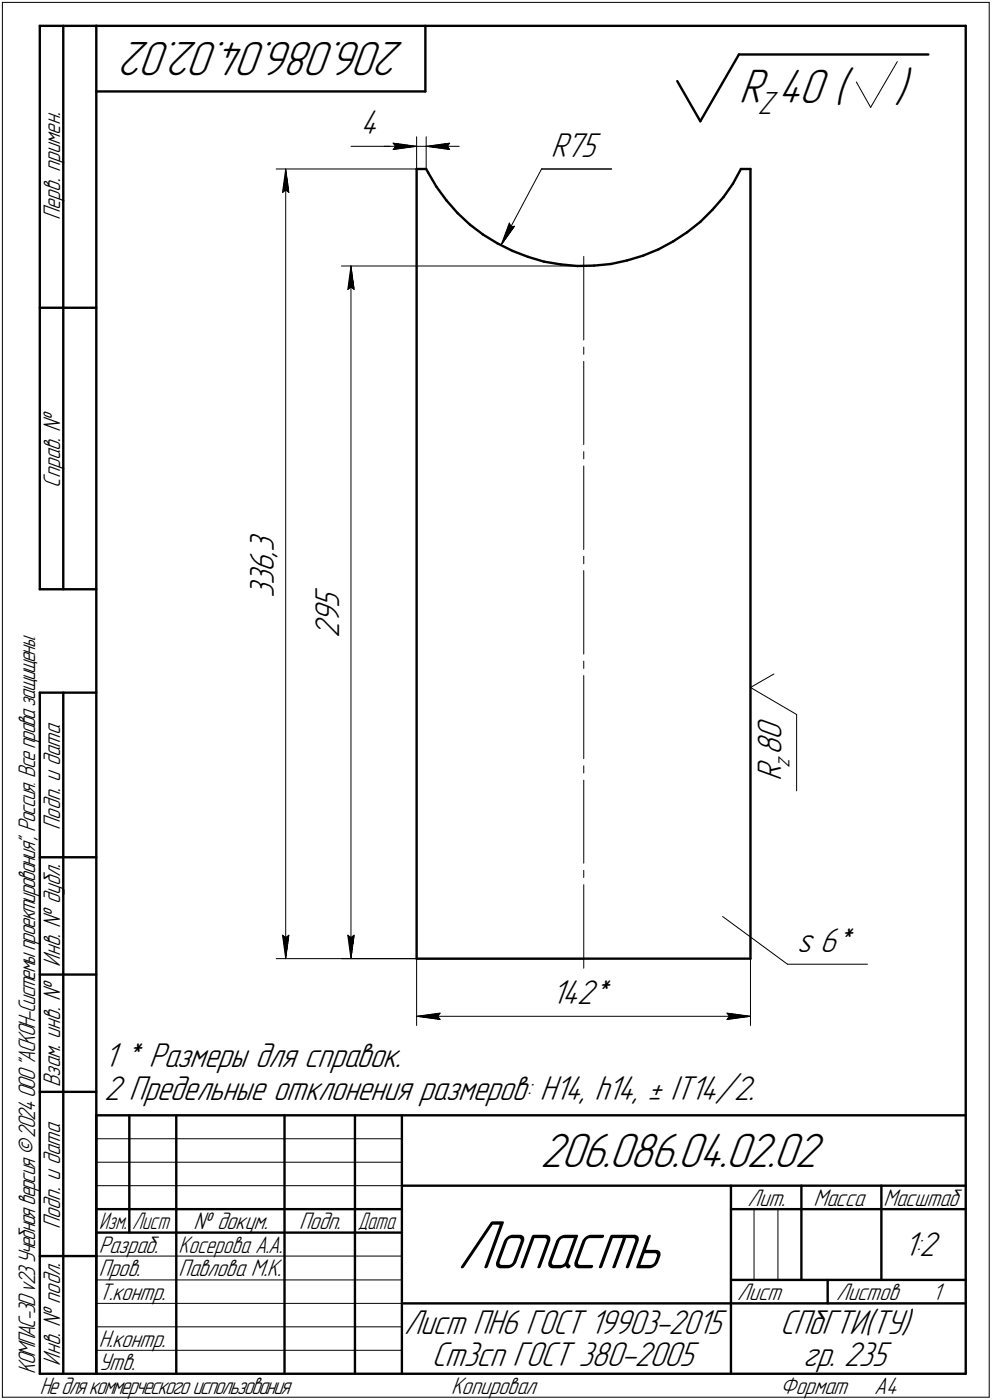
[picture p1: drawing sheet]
<svg xmlns="http://www.w3.org/2000/svg" width="211mm" height="298mm" viewBox="0 0 211 298" stroke-linecap="round" stroke-linejoin="round" font-family="sans-serif">
<g fill="none" stroke="#000" stroke-width=".51">
<path d="M8.5 5.5v120zM8.5 5.5h12zM13.5 5.5v120zM20.5 5.5v287zM20.5 5.5h185zM20.5 19.5h70zM90.5 5.5v14zM144.1 17.3l4.9 8.5zM157.2 11.6l-8.2 14.2zM157.2 11.6h40.3zM205.5 5.5v287zM88.6 36h2.1z"/>
<path d="M88.6 36v168.1zM90.7 36l.4 .7zM91.1 36.7l1.8 3.1zM92.9 39.8l2.1 2.9zM156 39.1l-2.1 2.9zM157.6 36l-1.6 3.1zM157.6 36h2.1zM159.7 36v168.1zM95 42.7l2.4 2.7zM97.4 45.4l2.6 2.4zM100 47.8l2.8 2.2zM102.8 50l3 1.8z"/>
<path d="M105.8 51.8l3.3 1.6zM109.1 53.4l3.3 1.3zM112.4 54.7l3.3 1zM115.7 55.7l3.6 .6zM119.3 56.3l3.6 .3zM122.9 56.6h3.5zM126.4 56.6l3.6-.4zM130 56.2l3.4-.7zM133.4 55.5l3.4-1.1zM136.8 54.4l3.3-1.3zM140.1 53.1l3.2-1.7zM143.3 51.4l2.9-2z"/>
<path d="M146.2 49.4l2.8-2.2zM151.6 44.7l-2.6 2.5zM153.9 42l-2.3 2.7zM8.5 65.5h12zM8.5 125.5h12zM8.5 147.5v145zM8.5 147.5h12zM13.5 147.5v145zM8.5 182.5h12zM8.5 207.5h12zM88.6 204.1h71.1zM8.5 232.5h12z"/>
<path d="M20.5 237.5h185zM20.5 237.5v55zM27.5 237.5v25zM37.5 237.5v55zM60.5 237.5v55zM75.5 237.5v55zM85.5 237.5v55zM20.5 257.5h65zM85.5 252.5h120zM155.5 252.5v40zM155.5 257.5h15zM170.5 252.5v20z"/>
<path d="M170.5 257.5h35zM187.5 252.5v20zM8.5 267.5h12zM20.5 262.5h65zM85.5 277.5h70zM155.5 277.5h50zM155.5 272.5h50zM176.1 272.5v5zM8.5 292.5h12zM20.5 292.5h185z"/>
</g>
<g fill="none" stroke="#000" stroke-width=".21">
<path d="M.5 .5v297zM.5 .5h210zM182.2 17.4l3.1 5.5zM190.9 13.1l-5.6 9.8zM210.5 .5v297zM58.8 36h29.8zM60.8 36l.7 5zM60.8 36l-.7 5zM60.8 36v168.1zM74.7 31.2h9zM81.7 31.2h6.9zM83.7 31.2h4.9z"/>
<path d="M83.7 30.5l4.9 .7zM83.7 30.5l.5 .7zM83.7 31.8l4.9-.6zM84.2 31.2l-.5 .6zM88.6 29.1v6.9zM88.6 31.2h2.1zM90.7 29.1v6.9zM90.7 31.2l5 .6zM90.7 31.2l5-.7zM90.7 31.2h7zM95.2 31.2l.5 .6zM95.7 30.5l-.5 .7z"/>
<path d="M115.2 36h14.9zM115.2 36l-8.6 16.2zM60.1 41l.7-.5zM60.8 40.5l.7 .5zM72.6 56.6h51.6zM74.7 56.6l.7 5zM74.7 56.6l-.7 5zM74.7 56.6v147.5zM108.4 47.5l-1.8 4.7zM108.4 47.5l.3 .8zM108.7 48.3l.8-.1zM109.5 48.2l-2.9 4z"/>
<path d="M124.2 54.6v17.8zM74 61.6l.7-.5zM74.7 61.1l.7 .5zM124.2 73.9v1.5zM124.2 77v17.7zM124.2 96.2v1.5zM124.2 99.2v17.8zM124.2 118.4v1.7zM124.2 121.5v17.8zM124.2 140.8v1.5zM124.2 143.8v17.7zM159.7 146.4l5-2.9z"/>
<path d="M159.7 146.4l9.8 5.7zM169.5 152.1v16.3zM124.2 163.1v1.5zM124.2 166.1v17.7zM60.1 199.1l.7 5zM60.1 199.1l.7 .5zM60.8 199.6l.7-.5zM61.5 199.1l-.7 5zM74 199.1l.7 5zM74 199.1l.7 .5zM74.7 199.6l.7-.5zM75.4 199.1l-.7 5z"/>
<path d="M124.2 185.3v1.6zM124.2 188.4v17.8zM153.8 195.2l13.8 10.1zM58.8 204.1h65.4zM72.6 204.1h51.6zM88.6 204.1v14.3zM88.6 216.4l5-.7zM88.6 216.4l5 .7zM88.6 216.4h71.1zM93.1 216.4l.5 .7zM93.6 215.7l-.5 .7zM154.7 217.1l5-.7z"/>
<path d="M154.7 215.7l.5 .7zM154.7 215.7l5 .7zM155.2 216.4l-.5 .7zM159.7 204.1v14.3zM167.6 205.3h17zM20.5 247.5h65zM20.5 252.5h65zM20.5 242.5h65zM160.4 257.5v15zM165.5 257.5v15zM20.5 267.5h65zM20.5 272.5h65z"/>
<path d="M20.5 277.5h65zM.5 297.5h210zM20.5 282.5h65zM20.5 287.5h65z"/>
</g>
<g fill="#fff" stroke="#fff" stroke-width=".21">
<path d="M108 46.9h.2zM108 47h.4zM107.9 47.1h.6zM107.9 47.2h.8zM107.9 47.2h1zM107.9 47.3h1.2zM107.9 47.4h1.2zM107.9 47.5h1.4zM107.8 47.6h1.7zM107.8 47.7h1.8zM107.7 47.8h2.1zM107.7 47.8h2.3zM107.7 47.9h2.5zM107.6 48h2.6zM107.6 48.1h2.6zM107.6 48.2h2.6zM107.5 48.3h2.6zM107.5 48.3h2.6zM107.5 48.4h2.5zM107.4 48.5h2.5zM107.4 48.6h2.4zM107.4 48.7h2.4zM107.4 48.8h2.3zM107.4 48.9h2.2zM107.3 48.9h2.3zM107.3 49h2.3zM107.3 49.1h2.2zM107.2 49.2h2.2zM107.2 49.3h2.2zM107.2 49.4h2.1zM107.1 49.4h2.1zM107.1 49.5h2zM107 49.6h2.1zM107 49.7h2.1zM107 49.8h2zM106.9 49.9h2.1zM106.9 50h2zM106.9 50h1.9zM106.8 50.1h1.9zM106.8 50.2h1.9zM106.8 50.3h1.8zM106.8 50.4h1.7zM106.8 50.5h1.7zM106.8 50.5h1.7zM106.8 50.6h1.6zM106.8 50.7h1.5zM106.8 50.8h1.5zM106.8 50.9h1.4zM106.8 51h1.3zM106.8 51.1h1.2zM106.8 51.1h1.1zM106.8 51.2h1.1zM106.7 51.3h1.1zM106.7 51.4h1zM106.7 51.5h.8zM106.7 51.6h.7zM106.7 51.6h.7zM106.7 51.7h.6zM106.7 51.8h.5zM106.7 51.9h.3zM106.7 52h.2zM106.7 52.1h.1z"/>
<path d="M117.2 27.9h11zM117.2 27.9h11zM117.2 28h11zM117.2 28.1h11zM117.2 28.2h11zM117.2 28.3h11zM117.2 28.4h11zM117.2 28.4h11zM117.2 28.5h11zM117.2 28.6h11zM117.2 28.7h11zM117.2 28.8h11zM117.2 28.9h11zM117.2 29h11zM117.2 29h11zM117.2 29.1h11zM117.2 29.2h11zM117.2 29.3h11zM117.2 29.4h11zM117.2 29.5h11zM117.2 29.5h11zM117.2 29.6h11zM117.2 29.7h11zM117.2 29.8h11zM117.2 29.9h11zM117.2 30h11zM117.2 30.1h11zM117.2 30.1h11zM117.2 30.2h11zM117.2 30.3h11zM117.2 30.4h11zM117.2 30.5h11zM117.2 30.6h11zM117.2 30.6h11zM117.2 30.7h11zM117.2 30.8h11zM117.2 30.9h11zM117.2 31h11zM117.2 31.1h11zM117.2 31.2h11zM117.2 31.2h11zM117.2 31.3h11zM117.2 31.4h11zM117.2 31.5h11zM117.2 31.6h11zM117.2 31.7h11zM117.2 31.7h11zM117.2 31.8h11zM117.2 31.9h11zM117.2 32h11zM117.2 32.1h11zM117.2 32.2h11zM117.2 32.3h11zM117.2 32.3h11zM117.2 32.4h11zM117.2 32.5h11zM117.2 32.6h11zM117.2 32.7h11zM117.2 32.8h11zM117.2 32.9h11zM117.2 32.9h11zM117.2 33h11zM117.2 33.1h11zM117.2 33.2h11zM117.2 33.3h11zM117.2 33.4h11zM117.2 33.4h11zM117.2 33.5h11zM117.2 33.6h11zM117.2 33.7h11zM117.2 33.8h11zM117.2 33.9h11zM117.2 34h11zM117.2 34h11zM117.2 34.1h11zM117.2 34.2h11zM117.2 34.3h11zM117.2 34.4h11zM117.2 34.5h11zM117.2 34.5h11zM117.2 34.6h11zM117.2 34.7h11zM117.2 34.8h11zM117.2 34.9h11z"/>
<path d="M76.7 23h5zM76.7 23.1h5zM76.7 23.2h5zM76.7 23.3h5zM76.7 23.4h5zM76.7 23.5h5zM76.7 23.5h5zM76.7 23.6h5zM76.7 23.7h5zM76.7 23.8h5zM76.7 23.9h5zM76.7 24h5zM76.7 24h5zM76.7 24.1h5zM76.7 24.2h5zM76.7 24.3h5zM76.7 24.4h5zM76.7 24.5h5zM76.7 24.6h5zM76.7 24.6h5zM76.7 24.7h5zM76.7 24.8h5zM76.7 24.9h5zM76.7 25h5zM76.7 25.1h5zM76.7 25.1h5zM76.7 25.2h5zM76.7 25.3h5zM76.7 25.4h5zM76.7 25.5h5zM76.7 25.6h5zM76.7 25.7h5zM76.7 25.7h5zM76.7 25.8h5zM76.7 25.9h5zM76.7 26h5zM76.7 26.1h5zM76.7 26.2h5zM76.7 26.2h5zM76.7 26.3h5zM76.7 26.4h5zM76.7 26.5h5zM76.7 26.6h5zM76.7 26.7h5zM76.7 26.8h5zM76.7 26.8h5zM76.7 26.9h5zM76.7 27h5zM76.7 27.1h5zM76.7 27.2h5zM76.7 27.3h5zM76.7 27.3h5zM76.7 27.4h5zM76.7 27.5h5zM76.7 27.6h5zM76.7 27.7h5zM76.7 27.8h5zM76.7 27.9h5zM76.7 27.9h5zM76.7 28h5zM76.7 28.1h5zM76.7 28.2h5zM76.7 28.3h5zM76.7 28.4h5zM76.7 28.4h5zM76.7 28.5h5zM76.7 28.6h5zM76.7 28.7h5zM76.7 28.8h5zM76.7 28.9h5zM76.7 29h5zM76.7 29h5zM76.7 29.1h5zM76.7 29.2h5zM76.7 29.3h5zM76.7 29.4h5zM76.7 29.5h5zM76.7 29.5h5zM76.7 29.6h5zM76.7 29.7h5zM76.7 29.8h5zM76.7 29.9h5zM76.7 30h5zM76.7 30.1h5z"/>
<path d="M83.1 30h.7zM83.1 30.1h1.3zM83.1 30.1h1.9zM83.1 30.2h2.6zM83.1 30.3h3.2zM83.1 30.4h3.8zM83.1 30.5h4zM83.1 30.6h4.2zM83.1 30.6h4.4zM83.1 30.7h4.6zM83.1 30.8h4.8zM83.1 30.9h5zM83.1 31h5.2zM83.1 31.1h5.4zM83.1 31.2h5.5zM83.1 31.2h5.4zM83.1 31.3h5.2zM83.1 31.4h5zM83.1 31.5h4.8zM83.1 31.6h4.6zM83.1 31.7h4.4zM83.1 31.7h4.2zM83.1 31.8h4zM83.1 31.9h3.8zM83.1 32h3.1zM83.1 32.1h2.3zM83.1 32.2h1.6zM83.1 32.3h.8z"/>
<path d="M95.6 30h.6zM95 30.1h1.2zM94.3 30.1h1.9zM93.7 30.2h2.5zM93.1 30.3h3.1zM92.5 30.4h3.7zM92.3 30.5h3.9zM92.1 30.6h4.1zM91.9 30.6h4.3zM91.7 30.7h4.5zM91.5 30.8h4.7zM91.3 30.9h4.9zM91.1 31h5.1zM90.9 31.1h5.3zM90.7 31.2h5.5zM90.9 31.2h5.3zM91.1 31.3h5.1zM91.3 31.4h4.9zM91.5 31.5h4.7zM91.7 31.6h4.5zM91.9 31.7h4.3zM92.1 31.7h4.1zM92.3 31.8h3.9zM92.5 31.9h3.7zM93.2 32h3zM94 32.1h2.2zM94.7 32.2h1.5zM95.5 32.3h.7z"/>
<path d="M117.4 208.3h13.5zM117.4 208.4h13.5zM117.4 208.4h13.5zM117.4 208.5h13.5zM117.4 208.6h13.5zM117.4 208.7h13.5zM117.4 208.8h13.5zM117.4 208.9h13.5zM117.4 209h13.5zM117.4 209h13.5zM117.4 209.1h13.5zM117.4 209.2h13.5zM117.4 209.3h13.5zM117.4 209.4h13.5zM117.4 209.5h13.5zM117.4 209.5h13.5zM117.4 209.6h13.5zM117.4 209.7h13.5zM117.4 209.8h13.5zM117.4 209.9h13.5zM117.4 210h13.5zM117.4 210.1h13.5zM117.4 210.1h13.5zM117.4 210.2h13.5zM117.4 210.3h13.5zM117.4 210.4h13.5zM117.4 210.5h13.5zM117.4 210.6h13.5zM117.4 210.7h13.5zM117.4 210.7h13.5zM117.4 210.8h13.5zM117.4 210.9h13.5zM117.4 211h13.5zM117.4 211.1h13.5zM117.4 211.2h13.5zM117.4 211.2h13.5zM117.4 211.3h13.5zM117.4 211.4h13.5zM117.4 211.5h13.5zM117.4 211.6h13.5zM117.4 211.7h13.5zM117.4 211.8h13.5zM117.4 211.8h13.5zM117.4 211.9h13.5zM117.4 212h13.5zM117.4 212.1h13.5zM117.4 212.2h13.5zM117.4 212.3h13.5zM117.4 212.3h13.5zM117.4 212.4h13.5zM117.4 212.5h13.5zM117.4 212.6h13.5zM117.4 212.7h13.5zM117.4 212.8h13.5zM117.4 212.9h13.5zM117.4 212.9h13.5zM117.4 213h13.5zM117.4 213.1h13.5zM117.4 213.2h13.5zM117.4 213.3h13.5zM117.4 213.4h13.5zM117.4 213.4h13.5zM117.4 213.5h13.5zM117.4 213.6h13.5zM117.4 213.7h13.5zM117.4 213.8h13.5zM117.4 213.9h13.5zM117.4 214h13.5zM117.4 214h13.5zM117.4 214.1h13.5zM117.4 214.2h13.5zM117.4 214.3h13.5zM117.4 214.4h13.5zM117.4 214.5h13.5zM117.4 214.5h13.5zM117.4 214.6h13.5zM117.4 214.7h13.5zM117.4 214.8h13.5zM117.4 214.9h13.5zM117.4 215h13.5zM117.4 215.1h13.5zM117.4 215.1h13.5zM117.4 215.2h13.5zM117.4 215.3h13.5z"/>
<path d="M93.6 215.2h.5zM93 215.3h1.1zM92.3 215.4h1.8zM91.7 215.5h2.4zM91.1 215.6h3zM90.4 215.6h3.7zM90.3 215.7h3.8zM90.1 215.8h4zM89.8 215.9h4.3zM89.7 216h4.4zM89.5 216.1h4.6zM89.2 216.2h4.9zM89.1 216.2h5zM88.9 216.3h5.2zM88.6 216.4h5.5zM88.9 216.5h5.2zM89.1 216.6h5zM89.2 216.7h4.9zM89.5 216.7h4.6zM89.7 216.8h4.4zM89.8 216.9h4.3zM90.1 217h4zM90.3 217.1h3.8zM90.4 217.2h3.7zM91.2 217.3h2.9zM91.9 217.3h2.2zM92.7 217.4h1.4zM93.5 217.5h.6z"/>
<path d="M154.2 215.2h.7zM154.2 215.3h1.2zM154.2 215.4h1.8zM154.2 215.5h2.5zM154.2 215.6h3.1zM154.2 215.6h3.7zM154.2 215.7h4zM154.2 215.8h4.1zM154.2 215.9h4.3zM154.2 216h4.5zM154.2 216.1h4.7zM154.2 216.2h4.9zM154.2 216.2h5.1zM154.2 216.3h5.3zM154.2 216.4h5.5zM154.2 216.5h5.3zM154.2 216.6h5.1zM154.2 216.7h4.9zM154.2 216.7h4.7zM154.2 216.8h4.5zM154.2 216.9h4.3zM154.2 217h4.1zM154.2 217.1h4zM154.2 217.2h3.7zM154.2 217.3h3zM154.2 217.3h2.3zM154.2 217.4h1.5zM154.2 217.5h.7z"/>
<path d="M66.5 124.9h7.2zM66.5 125h7.2zM66.5 125.1h7.2zM66.5 125.1h7.2zM66.5 125.2h7.2zM66.5 125.3h7.2zM66.5 125.4h7.2zM66.5 125.5h7.2zM66.5 125.6h7.2zM66.5 125.6h7.2zM66.5 125.7h7.2zM66.5 125.8h7.2zM66.5 125.9h7.2zM66.5 126h7.2zM66.5 126.1h7.2zM66.5 126.2h7.2zM66.5 126.2h7.2zM66.5 126.3h7.2zM66.5 126.4h7.2zM66.5 126.5h7.2zM66.5 126.6h7.2zM66.5 126.7h7.2zM66.5 126.7h7.2zM66.5 126.8h7.2zM66.5 126.9h7.2zM66.5 127h7.2zM66.5 127.1h7.2zM66.5 127.2h7.2zM66.5 127.3h7.2zM66.5 127.3h7.2zM66.5 127.4h7.2zM66.5 127.5h7.2zM66.5 127.6h7.2zM66.5 127.7h7.2zM66.5 127.8h7.2zM66.5 127.8h7.2zM66.5 127.9h7.2zM66.5 128h7.2zM66.5 128.1h7.2zM66.5 128.2h7.2zM66.5 128.3h7.2zM66.5 128.4h7.2zM66.5 128.4h7.2zM66.5 128.5h7.2zM66.5 128.6h7.2zM66.5 128.7h7.2zM66.5 128.8h7.2zM66.5 128.9h7.2zM66.5 128.9h7.2zM66.5 129h7.2zM66.5 129.1h7.2zM66.5 129.2h7.2zM66.5 129.3h7.2zM66.5 129.4h7.2zM66.5 129.5h7.2zM66.5 129.5h7.2zM66.5 129.6h7.2zM66.5 129.7h7.2zM66.5 129.8h7.2zM66.5 129.9h7.2zM66.5 130h7.2zM66.5 130h7.2zM66.5 130.1h7.2zM66.5 130.2h7.2zM66.5 130.3h7.2zM66.5 130.4h7.2zM66.5 130.5h7.2zM66.5 130.6h7.2zM66.5 130.6h7.2zM66.5 130.7h7.2zM66.5 130.8h7.2zM66.5 130.9h7.2zM66.5 131h7.2zM66.5 131.1h7.2zM66.5 131.1h7.2zM66.5 131.2h7.2zM66.5 131.3h7.2zM66.5 131.4h7.2zM66.5 131.5h7.2zM66.5 131.6h7.2zM66.5 131.7h7.2zM66.5 131.7h7.2zM66.5 131.8h7.2zM66.5 131.9h7.2zM66.5 132h7.2zM66.5 132.1h7.2zM66.5 132.2h7.2zM66.5 132.2h7.2zM66.5 132.3h7.2zM66.5 132.4h7.2zM66.5 132.5h7.2zM66.5 132.6h7.2zM66.5 132.7h7.2zM66.5 132.8h7.2zM66.5 132.8h7.2zM66.5 132.9h7.2zM66.5 133h7.2zM66.5 133.1h7.2zM66.5 133.2h7.2zM66.5 133.3h7.2zM66.5 133.3h7.2zM66.5 133.4h7.2zM66.5 133.5h7.2zM66.5 133.6h7.2zM66.5 133.7h7.2zM66.5 133.8h7.2zM66.5 133.9h7.2zM66.5 133.9h7.2zM66.5 134h7.2zM66.5 134.1h7.2zM66.5 134.2h7.2zM66.5 134.3h7.2zM66.5 134.4h7.2zM66.5 134.5h7.2zM66.5 134.5h7.2zM66.5 134.6h7.2zM66.5 134.7h7.2zM66.5 134.8h7.2zM66.5 134.9h7.2zM66.5 135h7.2zM66.5 135h7.2zM66.5 135.1h7.2zM66.5 135.2h7.2zM66.5 135.3h7.2zM66.5 135.4h7.2zM66.5 135.5h7.2zM66.5 135.6h7.2zM66.5 135.6h7.2zM66.5 135.7h7.2zM66.5 135.8h7.2z"/>
<path d="M74.6 56.9h.2zM74.6 57h.2zM74.5 57.1h.4zM74.5 57.1h.4zM74.4 57.2h.5zM74.4 57.3h.6zM74.4 57.4h.6zM74.3 57.5h.8zM74.3 57.6h.8zM74.3 57.7h.9zM74.3 57.7h.9zM74.2 57.8h1zM74.2 57.9h1.1zM74.2 58h1.1zM74.1 58.1h1.3zM74.1 58.2h1.3zM74 58.3h1.4zM74 58.3h1.4zM73.9 58.4h1.5zM73.9 58.5h1.6zM73.9 58.6h1.6zM73.9 58.7h1.6zM73.9 58.8h1.6zM73.9 58.8h1.6zM73.9 58.9h1.6zM73.9 59h1.6zM73.9 59.1h1.7zM73.8 59.2h1.8zM73.8 59.3h1.8zM73.8 59.4h1.8zM73.8 59.4h1.8zM73.8 59.5h1.8zM73.8 59.6h1.8zM73.8 59.7h1.9zM73.8 59.8h1.9zM73.8 59.9h1.9zM73.7 59.9h2zM73.7 60h2zM73.7 60.1h2zM73.7 60.2h2zM73.7 60.3h2zM73.7 60.4h2.1zM73.7 60.5h2.1zM73.7 60.5h2.1zM73.7 60.6h2.1zM73.7 60.7h2.1zM73.7 60.8h2.1zM73.7 60.9h2.1zM73.7 61h2.2zM73.7 61h2.2zM73.7 61.1h2.2zM73.7 61.2h2.2zM73.7 61.3h2.2zM73.7 61.4h2.2zM73.6 61.5h2.3zM73.6 61.6h2.3zM73.6 61.6h2.3zM73.6 61.7h2.3zM73.6 61.8h2.3zM73.6 61.9h2.3zM73.6 62h2.3zM73.6 62.1h2.3z"/>
<path d="M73.5 198.6h2.4zM73.6 198.7h2.3zM73.6 198.8h2.3zM73.6 198.9h2.3zM73.6 199h2.3zM73.6 199.1h2.3zM73.6 199.1h2.3zM73.6 199.2h2.3zM73.6 199.3h2.3zM73.7 199.4h2.2zM73.7 199.5h2.2zM73.7 199.6h2.2zM73.7 199.6h2.2zM73.7 199.7h2.2zM73.7 199.8h2.2zM73.7 199.9h2.1zM73.7 200h2.1zM73.7 200.1h2.1zM73.7 200.2h2.1zM73.7 200.2h2.1zM73.7 200.3h2.1zM73.7 200.4h2.1zM73.7 200.5h2zM73.7 200.6h2zM73.7 200.7h2zM73.7 200.7h2zM73.7 200.8h2zM73.8 200.9h1.9zM73.8 201h1.9zM73.8 201.1h1.9zM73.8 201.2h1.8zM73.8 201.3h1.8zM73.8 201.3h1.8zM73.8 201.4h1.8zM73.8 201.5h1.8zM73.8 201.6h1.8zM73.9 201.7h1.7zM73.9 201.8h1.6zM73.9 201.8h1.6zM73.9 201.9h1.6zM73.9 202h1.6zM73.9 202.1h1.6zM73.9 202.2h1.6zM73.9 202.3h1.6zM73.9 202.4h1.5zM74 202.4h1.4zM74 202.5h1.4zM74.1 202.6h1.3zM74.1 202.7h1.3zM74.2 202.8h1.1zM74.2 202.9h1.1zM74.2 202.9h1zM74.3 203h.9zM74.3 203.1h.9zM74.3 203.2h.8zM74.3 203.3h.8zM74.4 203.4h.6zM74.4 203.5h.6zM74.4 203.5h.5zM74.5 203.6h.4zM74.5 203.7h.4zM74.6 203.8h.2zM74.6 203.9h.2z"/>
<path d="M164.9 142.8h.3zM164.8 142.9h.4zM164.7 143h.5zM164.5 143.1h.7zM164.3 143.2h.9zM164.2 143.3h1zM164.1 143.3h1.1zM163.9 143.4h1.3zM163.7 143.5h1.5zM163.6 143.6h1.6zM163.5 143.7h1.7zM163.3 143.8h1.9zM163.2 143.8h2zM163.1 143.9h2.1zM162.9 144h2.3zM162.7 144.1h2.5zM162.6 144.2h2.6zM162.5 144.3h2.7zM162.3 144.4h2.9zM162.1 144.4h3.1zM162 144.5h3.2zM161.9 144.6h3.3zM161.7 144.7h3.5zM161.5 144.8h3.7zM161.5 144.9h3.7zM161.3 144.9h3.9zM161.1 145h4.1zM161 145.1h4.2zM160.9 145.2h4.3zM160.7 145.3h4.5zM160.5 145.4h4.7zM160.4 145.5h4.8zM160.4 145.5h4.8zM160.4 145.6h4.8zM160.4 145.7h4.8zM160.4 145.8h4.8zM160.4 145.9h4.8zM160.4 146h4.8zM160.4 146h4.8zM160.4 146.1h4.8zM160.4 146.2h4.8zM160.4 146.3h4.8zM160.4 146.4h4.8zM160.4 146.5h4.8zM160.4 146.6h4.8zM160.4 146.6h4.8zM160.4 146.7h4.8zM160.4 146.8h4.8zM160.4 146.9h4.8zM160.4 147h4.8zM160.4 147.1h4.8zM160.4 147.2h4.8zM160.4 147.2h4.8zM160.4 147.3h4.8zM160.4 147.4h4.8zM160.4 147.5h4.8zM160.4 147.6h4.8zM160.4 147.7h4.8zM160.4 147.7h4.8zM160.4 147.8h4.8zM160.4 147.9h4.8zM160.4 148h4.8zM160.4 148.1h4.8zM160.4 148.2h4.8zM160.4 148.3h4.8zM160.4 148.3h4.8zM160.4 148.4h4.8zM160.4 148.5h4.8zM160.4 148.6h4.8zM160.4 148.7h4.8zM160.4 148.8h4.8zM160.4 148.8h4.8zM160.4 148.9h4.8zM160.4 149h4.8zM160.4 149.1h5zM160.4 149.2h5.1zM160.4 149.3h5.3zM160.4 149.4h5.4zM160.4 149.4h5.5zM160.4 149.5h5.7zM160.4 149.6h5.9zM160.4 149.7h6zM160.4 149.8h6.1zM160.4 149.9h6.3zM160.4 149.9h6.4zM160.4 150h6.6zM160.4 150.1h6.7zM160.4 150.2h6.9zM160.4 150.3h7zM160.4 150.4h7.2zM160.4 150.5h7.3zM160.4 150.5h7.5zM160.4 150.6h7.6zM160.4 150.7h7.7zM160.4 150.8h7.9zM160.4 150.9h8zM160.4 151h8.2zM160.4 151h8.3zM160.4 151.1h8.5zM160.4 151.2h8.6zM160.4 151.3h8.8zM160.4 151.4h8.9zM160.4 151.5h9.1zM160.4 151.6h9.2zM160.4 151.6h9.4zM160.4 151.7h9.5zM160.4 151.8h9.6zM160.4 151.9h9.6zM160.4 152h9.6zM160.4 152.1h9.6zM160.4 152.1h9.6zM160.4 152.2h9.6zM160.4 152.3h9.6zM160.4 152.4h9.6zM160.4 152.5h9.6zM160.4 152.6h9.6zM160.4 152.7h9.6zM160.4 152.7h9.6zM160.4 152.8h9.6zM160.4 152.9h9.6zM160.4 153h9.6zM160.4 153.1h9.6zM160.4 153.2h9.6zM160.4 153.2h9.6zM160.4 153.3h9.6zM160.4 153.4h9.6zM160.4 153.5h9.6zM160.4 153.6h9.6zM160.4 153.7h9.6zM160.4 153.8h9.6zM160.4 153.8h9.6zM160.4 153.9h9.6zM160.4 154h9.6zM160.4 154.1h9.6zM160.4 154.2h9.6zM160.4 154.3h9.6zM160.4 154.3h9.6zM160.4 154.4h9.6zM160.4 154.5h9.6zM160.4 154.6h9.6zM160.4 154.7h9.6zM160.4 154.8h9.6zM160.4 154.9h9.6zM160.4 154.9h9.6zM160.4 155h9.6zM160.4 155.1h9.6zM160.4 155.2h9.6zM160.4 155.3h9.6zM160.4 155.4h9.6zM160.4 155.4h9.6zM160.4 155.5h9.6zM160.4 155.6h9.6zM160.4 155.7h9.6zM160.4 155.8h9.6zM160.4 155.9h9.6zM160.4 156h9.6zM160.4 156h9.6zM160.4 156.1h9.6zM160.4 156.2h9.6zM160.4 156.3h9.6zM160.4 156.4h9.6zM160.4 156.5h9.6zM160.4 156.5h9.6zM160.4 156.6h9.6zM160.4 156.7h9.6zM160.4 156.8h9.6zM160.4 156.9h9.6zM160.4 157h9.6zM160.4 157.1h9.6zM160.4 157.1h9.6zM160.4 157.2h9.6zM160.4 157.3h9.6zM160.4 157.4h9.6zM160.4 157.5h9.6zM160.4 157.6h9.6zM160.4 157.6h9.6zM160.4 157.7h9.6zM160.4 157.8h9.6zM160.4 157.9h9.6zM160.4 158h9.6zM160.4 158.1h9.6zM160.4 158.2h9.6zM160.4 158.2h9.6zM160.4 158.3h9.6zM160.4 158.4h9.6zM160.4 158.5h9.6zM160.4 158.6h9.6zM160.4 158.7h9.6zM160.4 158.7h9.6zM160.4 158.8h9.6zM160.4 158.9h9.6zM160.4 159h9.6zM160.4 159.1h9.6zM160.4 159.2h9.6zM160.4 159.3h9.6zM160.4 159.3h9.6zM160.4 159.4h9.6zM160.4 159.5h9.6zM160.4 159.6h9.6zM160.4 159.7h9.6zM160.4 159.8h9.6zM160.4 159.9h9.6zM160.4 159.9h9.6zM160.4 160h9.6zM160.4 160.1h9.6zM160.4 160.2h9.6zM160.4 160.3h9.6zM160.4 160.4h9.6zM160.4 160.4h9.6zM160.4 160.5h9.6zM160.4 160.6h9.6zM160.4 160.7h9.6zM160.4 160.8h9.6zM160.4 160.9h9.6zM160.4 161h9.6zM160.4 161h9.6zM160.4 161.1h9.6zM160.4 161.2h9.6zM160.4 161.3h9.6zM160.4 161.4h9.6zM160.4 161.5h9.6zM160.4 161.5h9.6zM160.4 161.6h9.6zM160.4 161.7h9.6zM160.4 161.8h9.6zM160.4 161.9h9.6zM160.4 162h9.6zM160.4 162.1h9.6zM160.4 162.1h9.6zM160.4 162.2h9.6zM160.4 162.3h9.6zM160.4 162.4h9.6zM160.4 162.5h9.6zM160.4 162.6h9.6zM160.4 162.6h9.6zM160.4 162.7h9.6zM160.4 162.8h9.6zM160.4 162.9h9.6zM160.4 163h9.6zM160.4 163.1h9.6zM160.4 163.2h9.6zM160.4 163.2h9.6zM160.4 163.3h9.6zM160.4 163.4h9.6zM160.4 163.5h9.6zM160.4 163.6h9.6zM160.4 163.7h9.6zM160.4 163.7h9.6zM160.4 163.8h9.6zM160.4 163.9h9.6zM160.4 164h9.6zM160.4 164.1h9.6zM160.4 164.2h9.6zM160.4 164.3h9.6zM160.4 164.3h9.6zM160.4 164.4h9.6zM160.4 164.5h9.6zM160.4 164.6h9.6zM160.4 164.7h9.6zM160.4 164.8h9.6zM160.4 164.8h9.6zM160.4 164.9h9.6zM160.4 165h9.6zM160.4 165.1h9.6zM160.4 165.2h9.6zM160.4 165.3h9.6zM160.4 165.4h9.6zM160.4 165.4h9.6zM160.4 165.5h9.6zM160.4 165.6h9.6zM160.4 165.7h9.6zM160.4 165.8h9.6zM160.4 165.9h9.6zM160.4 165.9h9.6zM160.4 166h9.6zM160.4 166.1h9.6zM160.4 166.2h9.6zM160.4 166.3h9.6zM160.4 166.4h9.6zM160.4 166.5h9.6zM160.4 166.5h9.6zM160.4 166.6h9.6zM160.4 166.7h9.6zM160.4 166.8h9.6zM160.4 166.9h9.6zM160.4 167h9.6zM160.4 167h9.6zM160.4 167.1h9.6zM160.4 167.2h9.6zM160.4 167.3h9.6zM160.4 167.4h9.6zM160.4 167.5h9.6zM160.4 167.6h9.6zM160.4 167.6h9.6zM160.4 167.7h9.6zM160.4 167.8h9.6zM160.4 167.9h9.6zM160.4 168h9.6zM160.4 168.1h9.6zM160.4 168.1h9.6zM160.4 168.2h9.6zM160.4 168.3h9.6zM160.4 168.4h9.6zM160.4 168.5h9.6zM160.4 168.6h9.6zM160.4 168.7h9.6zM160.4 168.7h9.6zM160.4 168.8h9.6z"/>
<path d="M52.7 112.9h7.1zM52.7 112.9h7.1zM52.7 113h7.1zM52.7 113.1h7.1zM52.7 113.2h7.1zM52.7 113.3h7.1zM52.7 113.4h7.1zM52.7 113.5h7.1zM52.7 113.5h7.1zM52.7 113.6h7.1zM52.7 113.7h7.1zM52.7 113.8h7.1zM52.7 113.9h7.1zM52.7 114h7.1zM52.7 114h7.1zM52.7 114.1h7.1zM52.7 114.2h7.1zM52.7 114.3h7.1zM52.7 114.4h7.1zM52.7 114.5h7.1zM52.7 114.6h7.1zM52.7 114.6h7.1zM52.7 114.7h7.1zM52.7 114.8h7.1zM52.7 114.9h7.1zM52.7 115h7.1zM52.7 115.1h7.1zM52.7 115.1h7.1zM52.7 115.2h7.1zM52.7 115.3h7.1zM52.7 115.4h7.1zM52.7 115.5h7.1zM52.7 115.6h7.1zM52.7 115.7h7.1zM52.7 115.7h7.1zM52.7 115.8h7.1zM52.7 115.9h7.1zM52.7 116h7.1zM52.7 116.1h7.1zM52.7 116.2h7.1zM52.7 116.2h7.1zM52.7 116.3h7.1zM52.7 116.4h7.1zM52.7 116.5h7.1zM52.7 116.6h7.1zM52.7 116.7h7.1zM52.7 116.8h7.1zM52.7 116.8h7.1zM52.7 116.9h7.1zM52.7 117h7.1zM52.7 117.1h7.1zM52.7 117.2h7.1zM52.7 117.3h7.1zM52.7 117.3h7.1zM52.7 117.4h7.1zM52.7 117.5h7.1zM52.7 117.6h7.1zM52.7 117.7h7.1zM52.7 117.8h7.1zM52.7 117.9h7.1zM52.7 117.9h7.1zM52.7 118h7.1zM52.7 118.1h7.1zM52.7 118.2h7.1zM52.7 118.3h7.1zM52.7 118.4h7.1zM52.7 118.4h7.1zM52.7 118.5h7.1zM52.7 118.6h7.1zM52.7 118.7h7.1zM52.7 118.8h7.1zM52.7 118.9h7.1zM52.7 119h7.1zM52.7 119h7.1zM52.7 119.1h7.1zM52.7 119.2h7.1zM52.7 119.3h7.1zM52.7 119.4h7.1zM52.7 119.5h7.1zM52.7 119.5h7.1zM52.7 119.6h7.1zM52.7 119.7h7.1zM52.7 119.8h7.1zM52.7 119.9h7.1zM52.7 120h7.1zM52.7 120.1h7.1zM52.7 120.1h7.1zM52.7 120.2h7.1zM52.7 120.3h7.1zM52.7 120.4h7.1zM52.7 120.5h7.1zM52.7 120.6h7.1zM52.7 120.6h7.1zM52.7 120.7h7.1zM52.7 120.8h7.1zM52.7 120.9h7.1zM52.7 121h7.1zM52.7 121.1h7.1zM52.7 121.2h7.1zM52.7 121.2h7.1zM52.7 121.3h7.1zM52.7 121.4h7.1zM52.7 121.5h7.1zM52.7 121.6h7.1zM52.7 121.7h7.1zM52.7 121.8h7.1zM52.7 121.8h7.1zM52.7 121.9h7.1zM52.7 122h7.1zM52.7 122.1h7.1zM52.7 122.2h7.1zM52.7 122.3h7.1zM52.7 122.3h7.1zM52.7 122.4h7.1zM52.7 122.5h7.1zM52.7 122.6h7.1zM52.7 122.7h7.1zM52.7 122.8h7.1zM52.7 122.9h7.1zM52.7 122.9h7.1zM52.7 123h7.1zM52.7 123.1h7.1zM52.7 123.2h7.1zM52.7 123.3h7.1zM52.7 123.4h7.1zM52.7 123.4h7.1zM52.7 123.5h7.1zM52.7 123.6h7.1zM52.7 123.7h7.1zM52.7 123.8h7.1zM52.7 123.9h7.1zM52.7 124h7.1zM52.7 124h7.1zM52.7 124.1h7.1zM52.7 124.2h7.1zM52.7 124.3h7.1zM52.7 124.4h7.1zM52.7 124.5h7.1zM52.7 124.5h7.1zM52.7 124.6h7.1zM52.7 124.7h7.1zM52.7 124.8h7.1zM52.7 124.9h7.1zM52.7 125h7.1zM52.7 125.1h7.1zM52.7 125.1h7.1zM52.7 125.2h7.1zM52.7 125.3h7.1zM52.7 125.4h7.1zM52.7 125.5h7.1zM52.7 125.6h7.1zM52.7 125.6h7.1zM52.7 125.7h7.1zM52.7 125.8h7.1zM52.7 125.9h7.1zM52.7 126h7.1zM52.7 126.1h7.1zM52.7 126.2h7.1zM52.7 126.2h7.1zM52.7 126.3h7.1zM52.7 126.4h7.1zM52.7 126.5h7.1zM52.7 126.6h7.1zM52.7 126.7h7.1zM52.7 126.7h7.1zM52.7 126.8h7.1zM52.7 126.9h7.1zM52.7 127h7.1zM52.7 127.1h7.1zM52.7 127.2h7.1z"/>
<path d="M60.7 36.2h.3zM60.7 36.3h.3zM60.6 36.4h.4zM60.6 36.5h.4zM60.5 36.6h.5zM60.5 36.7h.6zM60.5 36.7h.6zM60.5 36.8h.7zM60.5 36.9h.7zM60.4 37h.9zM60.4 37.1h.9zM60.3 37.2h1zM60.3 37.3h1.1zM60.3 37.3h1.1zM60.2 37.4h1.3zM60.2 37.5h1.3zM60.1 37.6h1.5zM60.1 37.7h1.5zM60 37.8h1.6zM60 37.8h1.6zM60 37.9h1.6zM60 38h1.6zM60 38.1h1.6zM60 38.2h1.6zM60 38.3h1.6zM60 38.4h1.6zM59.9 38.4h1.7zM59.9 38.5h1.8zM59.9 38.6h1.8zM59.9 38.7h1.8zM59.9 38.8h1.8zM59.9 38.9h1.8zM59.9 38.9h1.8zM59.9 39h1.8zM59.9 39.1h1.8zM59.9 39.2h1.8zM59.9 39.3h1.9zM59.9 39.4h1.9zM59.9 39.5h1.9zM59.9 39.5h1.9zM59.8 39.6h2zM59.8 39.7h2zM59.8 39.8h2zM59.8 39.9h2zM59.8 40h2zM59.8 40h2.1zM59.8 40.1h2.1zM59.8 40.2h2.1zM59.7 40.3h2.2zM59.7 40.4h2.2zM59.7 40.5h2.2zM59.7 40.6h2.2zM59.7 40.6h2.2zM59.7 40.7h2.2zM59.7 40.8h2.3zM59.6 40.9h2.4zM59.6 41h2.4zM59.6 41.1h2.4zM59.6 41.1h2.4zM59.6 41.2h2.4zM59.6 41.3h2.4zM59.6 41.4h2.4z"/>
<path d="M59.5 198.6h2.5zM59.6 198.7h2.4zM59.6 198.8h2.4zM59.6 198.9h2.4zM59.6 199h2.4zM59.6 199.1h2.4zM59.6 199.1h2.4zM59.6 199.2h2.4zM59.7 199.3h2.3zM59.7 199.4h2.2zM59.7 199.5h2.2zM59.7 199.6h2.2zM59.7 199.6h2.2zM59.7 199.7h2.2zM59.7 199.8h2.2zM59.8 199.9h2.1zM59.8 200h2.1zM59.8 200.1h2.1zM59.8 200.2h2zM59.8 200.2h2zM59.8 200.3h2zM59.8 200.4h2zM59.8 200.5h2zM59.9 200.6h1.9zM59.9 200.7h1.9zM59.9 200.7h1.9zM59.9 200.8h1.9zM59.9 200.9h1.8zM59.9 201h1.8zM59.9 201.1h1.8zM59.9 201.2h1.8zM59.9 201.3h1.8zM59.9 201.3h1.8zM59.9 201.4h1.8zM59.9 201.5h1.8zM59.9 201.6h1.8zM59.9 201.7h1.7zM60 201.8h1.6zM60 201.8h1.6zM60 201.9h1.6zM60 202h1.6zM60 202.1h1.6zM60 202.2h1.6zM60 202.3h1.6zM60 202.4h1.6zM60.1 202.4h1.5zM60.1 202.5h1.5zM60.2 202.6h1.3zM60.2 202.7h1.3zM60.3 202.8h1.1zM60.3 202.9h1.1zM60.3 202.9h1zM60.4 203h.9zM60.4 203.1h.9zM60.5 203.2h.7zM60.5 203.3h.7zM60.5 203.4h.6zM60.5 203.5h.6zM60.5 203.5h.5zM60.6 203.6h.4zM60.6 203.7h.4zM60.7 203.8h.3zM60.7 203.9h.3z"/>
<path d="M22.1 221.6h63zM22.1 221.7h63zM22.1 221.7h63zM22.1 221.8h63zM22.1 221.9h63zM22.1 222h63zM22.1 222.1h63zM22.1 222.2h63zM22.1 222.2h63zM22.1 222.3h63zM22.1 222.4h63zM22.1 222.5h63zM22.1 222.6h63zM22.1 222.7h63zM22.1 222.8h63zM22.1 222.8h63zM22.1 222.9h63zM22.1 223h63zM22.1 223.1h63zM22.1 223.2h63zM22.1 223.3h63zM22.1 223.4h63zM22.1 223.4h63zM22.1 223.5h63zM22.1 223.6h63zM22.1 223.7h63zM22.1 223.8h63zM22.1 223.9h63zM22.1 223.9h63zM22.1 224h63zM22.1 224.1h63zM22.1 224.2h63zM22.1 224.3h63zM22.1 224.4h63zM22.1 224.5h63zM22.1 224.5h63zM22.1 224.6h63zM22.1 224.7h63zM22.1 224.8h63zM22.1 224.9h63zM22.1 225h63zM22.1 225h63zM22.1 225.1h63zM22.1 225.2h63zM22.1 225.3h63zM22.1 225.4h63zM22.1 225.5h63zM22.1 225.6h63zM22.1 225.6h63zM22.1 225.7h63zM22.1 225.8h63zM22.1 225.9h63zM22.1 226h63zM22.1 226.1h63zM22.1 226.1h63zM22.1 226.2h63zM22.1 226.3h63zM22.1 226.4h63zM22.1 226.5h63zM22.1 226.6h63zM22.1 226.7h63zM22.1 226.7h63zM22.1 226.8h63zM22.1 226.9h63zM22.1 227h63zM22.1 227.1h63zM22.1 227.2h63zM22.1 227.2h63zM22.1 227.3h63zM22.1 227.4h63zM22.1 227.5h63zM22.1 227.6h63zM22.1 227.7h63zM22.1 227.8h63zM22.1 227.8h63zM22.1 227.9h63zM22.1 228h63zM22.1 228.1h63zM22.1 228.2h63zM22.1 228.3h63zM22.1 228.3h63zM22.1 228.4h63zM22.1 228.5h63zM22.1 228.6h63z"/>
<path d="M22.1 228.7h138.2zM22.1 228.8h138.2zM22.1 228.9h138.2zM22.1 228.9h138.2zM22.1 229h138.2zM22.1 229.1h138.2zM22.1 229.2h138.2zM22.1 229.3h138.2zM22.1 229.4h138.2zM22.1 229.4h138.2zM22.1 229.5h138.2zM22.1 229.6h138.2zM22.1 229.7h138.2zM22.1 229.8h138.2zM22.1 229.9h138.2zM22.1 230h138.2zM22.1 230h138.2zM22.1 230.1h138.2zM22.1 230.2h138.2zM22.1 230.3h138.2zM22.1 230.4h138.2zM22.1 230.5h138.2zM22.1 230.5h138.2zM22.1 230.6h138.2zM22.1 230.7h138.2zM22.1 230.8h138.2zM22.1 230.9h138.2zM22.1 231h138.2zM22.1 231.1h138.2zM22.1 231.1h138.2zM22.1 231.2h138.2zM22.1 231.3h138.2zM22.1 231.4h138.2zM22.1 231.5h138.2zM22.1 231.6h138.2zM22.1 231.6h138.2zM22.1 231.7h138.2zM22.1 231.8h138.2zM22.1 231.9h138.2zM22.1 232h138.2zM22.1 232.1h138.2zM22.1 232.2h138.2zM22.1 232.2h138.2zM22.1 232.3h138.2zM22.1 232.4h138.2zM22.1 232.5h138.2zM22.1 232.6h138.2zM22.1 232.7h138.2zM22.1 232.7h138.2zM22.1 232.8h138.2zM22.1 232.9h138.2zM22.1 233h138.2zM22.1 233.1h138.2zM22.1 233.2h138.2zM22.1 233.3h138.2zM22.1 233.3h138.2zM22.1 233.4h138.2zM22.1 233.5h138.2zM22.1 233.6h138.2zM22.1 233.7h138.2zM22.1 233.8h138.2zM22.1 233.8h138.2zM22.1 233.9h138.2zM22.1 234h138.2zM22.1 234.1h138.2zM22.1 234.2h138.2zM22.1 234.3h138.2zM22.1 234.4h138.2zM22.1 234.4h138.2zM22.1 234.5h138.2zM22.1 234.6h138.2zM22.1 234.7h138.2zM22.1 234.8h138.2zM22.1 234.9h138.2zM22.1 234.9h138.2zM22.1 235h138.2zM22.1 235.1h138.2zM22.1 235.2h138.2zM22.1 235.3h138.2zM22.1 235.4h138.2zM22.1 235.5h138.2zM22.1 235.5h138.2zM22.1 235.6h138.2zM22.1 235.7h138.2z"/>
<path d="M169.5 197.2h13.1zM169.5 197.3h13.1zM169.5 197.4h13.1zM169.5 197.4h13.1zM169.5 197.5h13.1zM169.5 197.6h13.1zM169.5 197.7h13.1zM169.5 197.8h13.1zM169.5 197.9h13.1zM169.5 198h13.1zM169.5 198h13.1zM169.5 198.1h13.1zM169.5 198.2h13.1zM169.5 198.3h13.1zM169.5 198.4h13.1zM169.5 198.5h13.1zM169.5 198.5h13.1zM169.5 198.6h13.1zM169.5 198.7h13.1zM169.5 198.8h13.1zM169.5 198.9h13.1zM169.5 199h13.1zM169.5 199.1h13.1zM169.5 199.1h13.1zM169.5 199.2h13.1zM169.5 199.3h13.1zM169.5 199.4h13.1zM169.5 199.5h13.1zM169.5 199.6h13.1zM169.5 199.6h13.1zM169.5 199.7h13.1zM169.5 199.8h13.1zM169.5 199.9h13.1zM169.5 200h13.1zM169.5 200.1h13.1zM169.5 200.2h13.1zM169.5 200.2h13.1zM169.5 200.3h13.1zM169.5 200.4h13.1zM169.5 200.5h13.1zM169.5 200.6h13.1zM169.5 200.7h13.1zM169.5 200.7h13.1zM169.5 200.8h13.1zM169.5 200.9h13.1zM169.5 201h13.1zM169.5 201.1h13.1zM169.5 201.2h13.1zM169.5 201.3h13.1zM169.5 201.3h13.1zM169.5 201.4h13.1zM169.5 201.5h13.1zM169.5 201.6h13.1zM169.5 201.7h13.1zM169.5 201.8h13.1zM169.5 201.8h13.1zM169.5 201.9h13.1zM169.5 202h13.1zM169.5 202.1h13.1zM169.5 202.2h13.1zM169.5 202.3h13.1zM169.5 202.4h13.1zM169.5 202.4h13.1zM169.5 202.5h13.1zM169.5 202.6h13.1zM169.5 202.7h13.1zM169.5 202.8h13.1zM169.5 202.9h13.1zM169.5 202.9h13.1zM169.5 203h13.1zM169.5 203.1h13.1zM169.5 203.2h13.1zM169.5 203.3h13.1zM169.5 203.4h13.1zM169.5 203.5h13.1zM169.5 203.5h13.1zM169.5 203.6h13.1zM169.5 203.7h13.1zM169.5 203.8h13.1zM169.5 203.9h13.1zM169.5 204h13.1zM169.5 204h13.1zM169.5 204.1h13.1zM169.5 204.2h13.1z"/>
</g>
<g fill="#000" stroke="#000" stroke-width=".21">
<path d="M60.6 37.3h.2zM60.6 37.3h.2zM60.6 37.4h.2zM60.6 37.5h.2zM60.6 37.6h.2zM60.6 37.7h.2zM60.6 37.8h.2zM60.6 37.8h.2zM60.5 37.9h.3zM60.5 38h.3zM60.5 38.1h.3zM60.5 38.2h.3zM60.5 38.3h.3zM60.5 38.4h.3zM60.5 38.4h.3zM60.5 38.5h.3zM60.5 38.6h.3zM60.5 38.7h.3zM60.5 38.8h.3zM60.5 38.9h.3zM60.5 38.9h.3zM60.5 39h.3zM60.4 39.1h.4zM60.4 39.2h.4zM60.4 39.3h.4zM60.4 39.4h.4zM60.4 39.5h.4zM60.4 39.5h.4zM60.4 39.6h.4zM60.4 39.7h.4zM60.3 39.8h.5zM60.3 39.9h.5zM60.3 40h.5zM60.3 40h.5zM60.3 40.1h.5zM60.3 40.2h.5zM60.3 40.3h.5zM60.2 40.4h.6zM60.2 40.5h.6zM60.2 40.6h.5zM60.2 40.6h.4zM60.2 40.7h.3zM60.2 40.8h.2z"/>
<path d="M60.8 36.7h.2zM60.8 36.7h.2zM60.8 36.8h.2zM60.8 36.9h.2zM60.8 37h.2zM60.8 37.1h.2zM60.8 37.2h.2zM60.8 37.3h.2zM60.8 37.3h.2zM60.8 37.4h.2zM60.8 37.5h.2zM60.8 37.6h.2zM60.8 37.7h.2zM60.8 37.8h.2zM60.8 37.8h.2zM60.8 37.9h.3zM60.8 38h.3zM60.8 38.1h.3zM60.8 38.2h.3zM60.8 38.3h.3zM60.8 38.4h.3zM60.8 38.4h.3zM60.8 38.5h.4zM60.8 38.6h.4zM60.8 38.7h.4zM60.8 38.8h.4zM60.8 38.9h.4zM60.8 38.9h.4zM60.8 39h.4zM60.8 39.1h.5zM60.8 39.2h.5zM60.8 39.3h.5zM60.8 39.4h.5zM60.8 39.5h.5zM60.8 39.5h.5zM60.8 39.6h.5zM60.8 39.7h.5zM60.8 39.8h.6zM60.8 39.9h.6zM60.8 40h.6zM60.8 40h.6zM60.8 40.1h.6zM60.8 40.2h.6zM60.8 40.3h.6zM60.8 40.4h.7zM60.8 40.5h.7zM61 40.6h.5zM61 40.6h.5zM61.1 40.7h.4zM61.3 40.8h.2z"/>
<path d="M83.7 30.6h.6zM83.8 30.6h1.1zM83.9 30.7h1.7zM83.9 30.8h2.3zM84 30.9h2.8zM84.1 31h3.4zM84.2 31.1h3.9z"/>
<path d="M84.2 31.2h4.4zM84.2 31.2h3.9zM84.1 31.3h3.4zM84 31.4h2.8zM83.9 31.5h2.3zM83.9 31.6h1.7zM83.8 31.7h1.1zM83.7 31.7h.6z"/>
<path d="M90.7 31.2h4.5zM91.4 31.2h3.8zM91.9 31.3h3.4zM92.6 31.4h2.8zM93.2 31.5h2.2zM93.8 31.6h1.7zM94.5 31.7h1.1zM95.1 31.7h.6z"/>
<path d="M95.1 30.6h.6zM94.5 30.6h1.1zM93.8 30.7h1.7zM93.2 30.8h2.2zM92.6 30.9h2.8zM91.9 31h3.4zM91.4 31.1h3.8z"/>
<path d="M74.5 57.9h.2zM74.5 58h.2zM74.5 58.1h.2zM74.5 58.2h.2zM74.5 58.3h.2zM74.5 58.3h.2zM74.5 58.4h.2zM74.5 58.5h.2zM74.4 58.6h.3zM74.4 58.7h.3zM74.4 58.8h.3zM74.4 58.8h.3zM74.4 58.9h.3zM74.4 59h.3zM74.4 59.1h.3zM74.3 59.2h.4zM74.3 59.3h.4zM74.3 59.4h.4zM74.3 59.4h.4zM74.3 59.5h.4zM74.3 59.6h.4zM74.3 59.7h.4zM74.3 59.8h.4zM74.3 59.9h.4zM74.3 59.9h.4zM74.3 60h.4zM74.3 60.1h.4zM74.3 60.2h.4zM74.3 60.3h.4zM74.3 60.4h.4zM74.2 60.5h.5zM74.2 60.5h.5zM74.2 60.6h.5zM74.2 60.7h.5zM74.2 60.8h.5zM74.2 60.9h.5zM74.2 61h.5zM74.1 61h.6zM74.1 61.1h.6zM74.1 61.2h.5zM74.1 61.3h.4zM74.1 61.4h.2zM74.1 61.5h.2z"/>
<path d="M74.7 57.3h.1zM74.7 57.4h.1zM74.7 57.5h.1zM74.7 57.6h.1zM74.7 57.7h.1zM74.7 57.7h.1zM74.7 57.8h.1zM74.7 57.9h.2zM74.7 58h.2zM74.7 58.1h.2zM74.7 58.2h.2zM74.7 58.3h.2zM74.7 58.3h.2zM74.7 58.4h.2zM74.7 58.5h.2zM74.7 58.6h.3zM74.7 58.7h.3zM74.7 58.8h.3zM74.7 58.8h.3zM74.7 58.9h.3zM74.7 59h.3zM74.7 59.1h.3zM74.7 59.2h.4zM74.7 59.3h.4zM74.7 59.4h.4zM74.7 59.4h.4zM74.7 59.5h.4zM74.7 59.6h.4zM74.7 59.7h.4zM74.7 59.8h.5zM74.7 59.9h.5zM74.7 59.9h.5zM74.7 60h.5zM74.7 60.1h.5zM74.7 60.2h.5zM74.7 60.3h.5zM74.7 60.4h.5zM74.7 60.5h.6zM74.7 60.5h.6zM74.7 60.6h.6zM74.7 60.7h.6zM74.7 60.8h.6zM74.7 60.9h.6zM74.7 61h.6zM74.7 61h.7zM74.7 61.1h.7zM74.8 61.2h.6zM74.9 61.3h.5zM75 61.4h.4zM75.2 61.5h.2z"/>
<path d="M108.3 47.8h.2zM108.3 47.8h.2zM108.3 47.9h.3zM108.2 48h.4zM108.2 48.1h.5zM108.1 48.2h.6zM108.1 48.3h.6zM108.1 48.3h.6zM108 48.4h.6zM108 48.5h.6zM108 48.6h.5zM107.9 48.7h.6zM107.9 48.8h.6zM107.9 48.9h.6zM107.9 48.9h.5zM107.9 49h.5zM107.8 49.1h.5zM107.8 49.2h.5zM107.8 49.3h.4zM107.7 49.4h.5zM107.7 49.4h.4zM107.6 49.5h.5zM107.6 49.6h.4zM107.6 49.7h.3zM107.5 49.8h.4zM107.5 49.9h.4zM107.5 50h.4zM107.4 50h.4zM107.4 50.1h.4zM107.4 50.2h.3zM107.4 50.3h.3zM107.4 50.4h.2zM107.3 50.5h.3zM107.3 50.5h.2zM107.3 50.6h.2zM107.2 50.7h.2zM107.2 50.8h.2zM107.1 50.9h.3zM107.1 51h.2zM107.1 51.1h.2zM107 51.1h.2zM107 51.2h.2zM106.9 51.4h.2zM106.8 51.6h.2z"/>
<path d="M108.7 48.3h.8zM108.7 48.3h.7zM108.6 48.4h.7zM108.6 48.5h.7zM108.5 48.6h.7zM108.5 48.7h.6zM108.5 48.8h.6zM108.5 48.9h.6zM108.4 48.9h.6zM108.4 49h.5zM108.3 49.1h.6zM108.3 49.2h.5zM108.2 49.3h.5zM108.2 49.4h.5zM108.1 49.4h.5zM108.1 49.5h.4zM108 49.6h.5zM107.9 49.7h.6zM107.9 49.8h.5zM107.9 49.9h.4zM107.9 50h.4zM107.8 50h.4zM107.8 50.1h.3zM107.7 50.2h.3zM107.7 50.3h.3zM107.6 50.4h.3zM107.6 50.5h.3zM107.5 50.5h.4zM107.5 50.6h.3zM107.4 50.7h.3zM107.4 50.8h.3zM107.4 50.9h.2zM107.3 51h.2zM107.3 51.1h.1zM107.2 51.1h.2zM107.2 51.2h.2zM107.1 51.3h.2zM107.1 51.4h.2zM107 51.5h.2z"/>
<path d="M60.2 199.3h.2zM60.2 199.4h.3zM60.2 199.5h.4zM60.2 199.6h.5zM60.2 199.6h.6zM60.2 199.7h.6zM60.3 199.8h.5zM60.3 199.9h.5zM60.3 200h.5zM60.3 200.1h.5zM60.3 200.2h.5zM60.3 200.2h.5zM60.3 200.3h.5zM60.4 200.4h.4zM60.4 200.5h.4zM60.4 200.6h.4zM60.4 200.7h.4zM60.4 200.7h.4zM60.4 200.8h.4zM60.4 200.9h.4zM60.4 201h.4zM60.5 201.1h.3zM60.5 201.2h.3zM60.5 201.3h.3zM60.5 201.3h.3zM60.5 201.4h.3zM60.5 201.5h.3zM60.5 201.6h.3zM60.5 201.7h.3zM60.5 201.8h.3zM60.5 201.8h.3zM60.5 201.9h.3zM60.5 202h.3zM60.5 202.1h.3zM60.5 202.2h.3zM60.6 202.3h.2zM60.6 202.4h.2zM60.6 202.4h.2zM60.6 202.5h.2zM60.6 202.6h.2zM60.6 202.7h.2zM60.6 202.8h.2zM60.6 202.9h.2z"/>
<path d="M61.3 199.3h.2zM61.1 199.4h.4zM61 199.5h.5zM61 199.6h.5zM60.8 199.6h.7zM60.8 199.7h.7zM60.8 199.8h.6zM60.8 199.9h.6zM60.8 200h.6zM60.8 200.1h.6zM60.8 200.2h.6zM60.8 200.2h.6zM60.8 200.3h.6zM60.8 200.4h.5zM60.8 200.5h.5zM60.8 200.6h.5zM60.8 200.7h.5zM60.8 200.7h.5zM60.8 200.8h.5zM60.8 200.9h.5zM60.8 201h.5zM60.8 201.1h.4zM60.8 201.2h.4zM60.8 201.3h.4zM60.8 201.3h.4zM60.8 201.4h.4zM60.8 201.5h.4zM60.8 201.6h.4zM60.8 201.7h.3zM60.8 201.8h.3zM60.8 201.8h.3zM60.8 201.9h.3zM60.8 202h.3zM60.8 202.1h.3zM60.8 202.2h.3zM60.8 202.3h.2zM60.8 202.4h.2zM60.8 202.4h.2zM60.8 202.5h.2zM60.8 202.6h.2zM60.8 202.7h.2zM60.8 202.8h.2zM60.8 202.9h.2zM60.8 202.9h.2zM60.8 203h.2zM60.8 203.1h.2zM60.8 203.2h.2zM60.8 203.3h.2zM60.8 203.4h.2zM60.8 203.5h.2z"/>
<path d="M74.1 199.3h.2zM74.1 199.4h.2zM74.1 199.5h.4zM74.1 199.6h.5zM74.1 199.6h.6zM74.1 199.7h.6zM74.2 199.8h.5zM74.2 199.9h.5zM74.2 200h.5zM74.2 200.1h.5zM74.2 200.2h.5zM74.2 200.2h.5zM74.2 200.3h.5zM74.3 200.4h.4zM74.3 200.5h.4zM74.3 200.6h.4zM74.3 200.7h.4zM74.3 200.7h.4zM74.3 200.8h.4zM74.3 200.9h.4zM74.3 201h.4zM74.3 201.1h.4zM74.3 201.2h.4zM74.3 201.3h.4zM74.3 201.3h.4zM74.3 201.4h.4zM74.3 201.5h.4zM74.3 201.6h.4zM74.4 201.7h.3zM74.4 201.8h.3zM74.4 201.8h.3zM74.4 201.9h.3zM74.4 202h.3zM74.4 202.1h.3zM74.4 202.2h.3zM74.5 202.3h.2zM74.5 202.4h.2zM74.5 202.4h.2zM74.5 202.5h.2zM74.5 202.6h.2zM74.5 202.7h.2zM74.5 202.8h.2zM74.5 202.9h.2z"/>
<path d="M75.2 199.3h.2zM75 199.4h.4zM74.9 199.5h.5zM74.8 199.6h.6zM74.7 199.6h.7zM74.7 199.7h.7zM74.7 199.8h.6zM74.7 199.9h.6zM74.7 200h.6zM74.7 200.1h.6zM74.7 200.2h.6zM74.7 200.2h.6zM74.7 200.3h.6zM74.7 200.4h.5zM74.7 200.5h.5zM74.7 200.6h.5zM74.7 200.7h.5zM74.7 200.7h.5zM74.7 200.8h.5zM74.7 200.9h.5zM74.7 201h.5zM74.7 201.1h.4zM74.7 201.2h.4zM74.7 201.3h.4zM74.7 201.3h.4zM74.7 201.4h.4zM74.7 201.5h.4zM74.7 201.6h.4zM74.7 201.7h.3zM74.7 201.8h.3zM74.7 201.8h.3zM74.7 201.9h.3zM74.7 202h.3zM74.7 202.1h.3zM74.7 202.2h.3zM74.7 202.3h.2zM74.7 202.4h.2zM74.7 202.4h.2zM74.7 202.5h.2zM74.7 202.6h.2zM74.7 202.7h.2zM74.7 202.8h.2zM74.7 202.9h.2zM74.7 202.9h.1zM74.7 203h.1zM74.7 203.1h.1zM74.7 203.2h.1zM74.7 203.3h.1zM74.7 203.4h.1zM74.7 203.5h.1z"/>
<path d="M88.6 216.4h4.5zM89.3 216.5h3.9zM89.9 216.6h3.4zM90.6 216.7h2.8zM91.2 216.7h2.2zM91.8 216.8h1.7zM92.5 216.9h1.1zM93 217h.6z"/>
<path d="M93 215.8h.6zM92.5 215.9h1.1zM91.8 216h1.7zM91.2 216.1h2.2zM90.6 216.2h2.8zM89.9 216.2h3.4zM89.3 216.3h3.9z"/>
<path d="M154.8 215.8h.6zM154.9 215.9h1.1zM154.9 216h1.7zM154.9 216.1h2.3zM155 216.2h2.8zM155.1 216.2h3.4zM155.2 216.3h3.9z"/>
<path d="M155.2 216.4h4.5zM155.2 216.5h3.9zM155.1 216.6h3.4zM155 216.7h2.8zM154.9 216.7h2.3zM154.9 216.8h1.7zM154.9 216.9h1.1zM154.8 217h.6z"/>
</g>
<text font-size="15.6" x="97.2" y="270.1">Лопасть</text>
<g font-size="10.9">
<text x="86" y="9" transform="rotate(-180 86 9)">206.086.04.02.02</text>
<text x="157.2" y="21.9">R 40 (</text>
<text x="190.3" y="21.9">)</text>
<text x="115" y="248.5">206.086.04.02.02</text>
</g>
<g font-size="7.8">
<text x="76.7" y="28.6">4</text>
<text x="117.2" y="33.5">R75</text>
<text x="58.2" y="118.5" transform="rotate(-90 58.2 118.5)">,</text>
<text x="58.2" y="117.5" transform="rotate(-90 58.2 117.5)">3</text>
<text x="58.2" y="124.5" transform="rotate(-90 58.2 124.5)">3</text>
<text x="58.2" y="121.7" transform="rotate(-90 58.2 121.7)">6</text>
<text x="58.2" y="127.3" transform="rotate(-90 58.2 127.3)">3</text>
<text x="72.1" y="129.5" transform="rotate(-90 72.1 129.5)">5</text>
<text x="72.1" y="135.9" transform="rotate(-90 72.1 135.9)">2</text>
<text x="72.1" y="132.7" transform="rotate(-90 72.1 132.7)">9</text>
<text x="166.3" y="160.7" transform="rotate(-90 166.3 160.7)">8</text>
<text x="166.3" y="157.5" transform="rotate(-90 166.3 157.5)">0</text>
<text x="166.3" y="166.4" transform="rotate(-90 166.3 166.4)">R</text>
<text x="169.5" y="202.8">s 6*</text>
<text x="117.4" y="213.9">142*</text>
<text x="22.1" y="227.2">1 * Размеры для справок.</text>
<text x="22.1" y="234.3">2 Предельные отклонения размеров: Н14, h14, ± IT14/2.</text>
<text x="192.4" y="267.5">1:2</text>
<text x="86" y="284.1">Лист ПН6 ГОСТ 19903-2015</text>
<text x="166" y="284.1">СПбГТИ(ТУ)</text>
<text x="91.9" y="291">Ст3сп ГОСТ 380-2005</text>
<text x="170.9" y="291">гр. 235</text>
</g>
<text font-size="7.3" x="161.2" y="24.4">Z</text>
<g font-size="5.4">
<text x="12.8" y="46.9" transform="rotate(-90 12.8 46.9)">Перв. примен.</text>
<text x="12.8" y="103.8" transform="rotate(-90 12.8 103.8)">Справ. !</text>
<text x="12.8" y="176.7" transform="rotate(-90 12.8 176.7)">Подп. и дата</text>
<text x="12.8" y="205.8" transform="rotate(-90 12.8 205.8)">Инв. ! дубл.</text>
<text x="12.8" y="231.6" transform="rotate(-90 12.8 231.6)">Взам. инв. !</text>
<text x="159.1" y="256.8">Лит.</text>
<text x="173.1" y="256.8">Масса</text>
<text x="188" y="256.8">Масштаб</text>
<text x="12.8" y="261.7" transform="rotate(-90 12.8 261.7)">Подп. и дата</text>
<text x="41.2" y="261.8">! докум.</text>
<text x="63.6" y="261.8">Подп.</text>
<text x="21" y="266.8">Разраб.</text>
<text x="38" y="266.8">Косерова А.А.</text>
<text x="21" y="271.8">Пров.</text>
<text x="38" y="271.8">Павлова М.К.</text>
<text x="21" y="276.8">Т.контр.</text>
<text x="156.9" y="276.8">Лист</text>
<text x="177.9" y="276.8">Листов</text>
<text x="198.4" y="276.8">1</text>
<text x="21" y="286.8">Н.контр.</text>
<text x="7.5" y="292.5" transform="rotate(-90 7.5 292.5)">КОМПАС-3Dv23Учебнаяверсия©2024ООО&quot;АСКОН-Системыпроектирования&quot;, Россия. Всеправазащищены.</text>
<text x="12.8" y="290.8" transform="rotate(-90 12.8 290.8)">Инв. ! подл.</text>
<text x="21" y="291.8">Утв.</text>
<text x="8.5" y="296.7">Недлякоммерческогоиспользования</text>
<text x="96" y="296.8">Копировал</text>
<text x="166" y="296.8">Формат</text>
<text x="186" y="296.8">A4</text>
</g>
<g font-size="5.3">
<text x="21.1" y="261.8">Изм.</text>
<text x="28.1" y="261.8">Лист</text>
<text x="76.1" y="261.8">Дата</text>
</g>
<text font-size="5.1" x="168" y="163.5" transform="rotate(-90 168 163.5)">z</text>
</svg>
